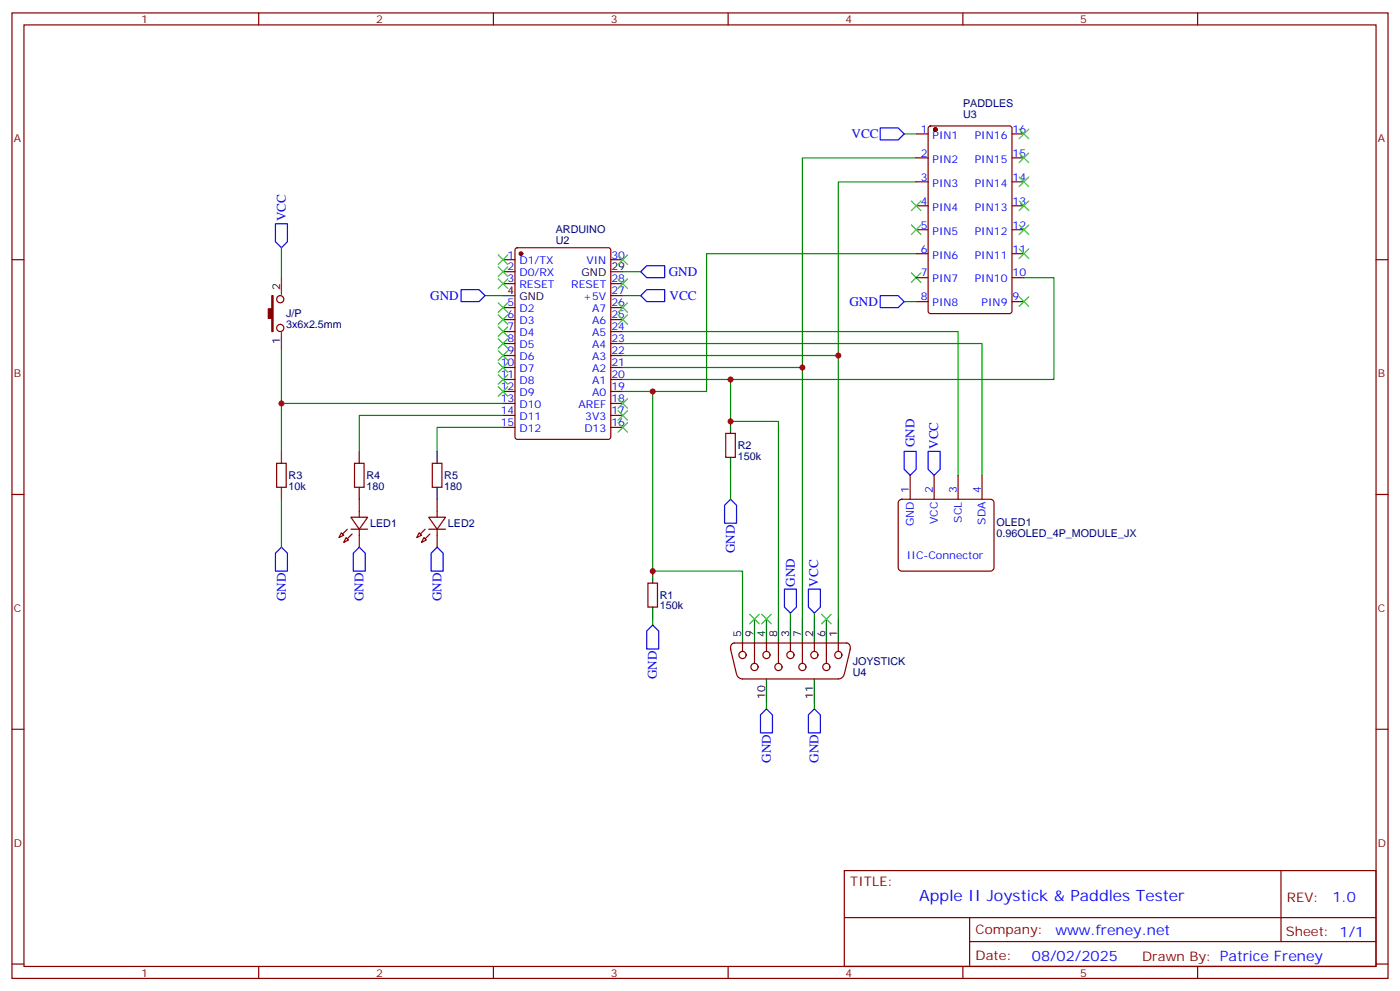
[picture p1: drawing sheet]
<svg xmlns="http://www.w3.org/2000/svg" width="412mm" height="292mm" viewBox="0 0 412 292" stroke-linecap="round" stroke-linejoin="round" font-family="sans-serif">
<g fill="none" stroke="#870000" stroke-width=".35">
<path d="M3.5 3.8h405.4v284.3h-405.4zM7.1 7.3h398.2v277.3h-398.2zM76.2 3.8v3.5M145.3 3.8v3.5M214.5 3.8v3.5M283.6 3.8v3.5M352.8 3.8v3.5M269.9 39.4h3.5M273.6 37.3l.5-.2h23.3l.6 .4 .1 54.2-.5 .6-23.5 .1-.6-.5-.1-54.1zM298.1 39.4h3.5M269.9 46.5h3.5M269.9 53.6h3.5"/>
<path d="M298.1 46.5h3.5M298.1 53.6h3.5M3.5 76.5h3.6M148.2 76.5h3.5M151.9 73.2l.5-.2h26.8l.7 .4v55.3l-.4 .6-27.1 .1-.7-.5v-55.2zM179.9 76.5h3.5M269.9 60.6h3.5M269.9 67.7h3.5M269.9 74.7h3.5M298.1 60.6h3.5M298.1 67.7h3.5M298.1 74.7h3.5"/>
<path d="M405.3 76.5h3.6M148.2 80h3.5M148.2 83.5h3.5M148.2 90.6h3.5M148.2 94.1h3.5M148.2 97.6h3.5M179.9 83.5h3.5M179.9 90.6h3.5M179.9 94.1h3.5M179.9 97.6h3.5M179.9 87.1h3.5M269.9 81.8h3.5"/>
<path d="M269.9 88.8h3.5M298.1 81.8h3.5M298.1 88.8h3.5M148.2 101.2h3.5M148.2 104.7h3.5M148.2 108.2h3.5M148.2 111.8h3.5M148.2 115.3h3.5M148.2 118.8h3.5M179.9 101.2h3.5M179.9 104.7h3.5M179.9 108.2h3.5"/>
<path d="M179.9 111.8h3.5M179.9 115.3h3.5M179.9 118.8h3.5M81.5 136.5h2.8v7h-2.8zM104.4 136.5h2.8v7h-2.8zM127.4 136.5h2.8v7h-2.8zM148.2 122.3h3.5M148.2 125.9h3.5M179.9 122.3h3.5M179.9 125.9h3.5M213.8 127.6h2.8v7.1h-2.8zM268.1 140v7"/>
<path d="M275.2 140v7M282.2 140v7M289.3 140v7M3.5 145.6h3.6M100.5 156.9l.7 .7-1.4 .7zM102 158.3l.7 .7-1.5 .7zM103.4 152.3h4.9l-2.5 3.6zM103.4 155.9h4.9M105.8 147v5.3M105.8 155.9v5.2M123.5 156.9l.7 .7-1.4 .7zM124.9 158.3l.7 .7-1.4 .7z"/>
<path d="M126.3 152.3h4.9l-2.4 3.6zM126.3 155.9h4.9M128.8 147v5.3M128.8 155.9v5.2M264.8 147.5l.8-.5h26.1l.7 .2 .4 .9v19l-.2 .7-.9 .4h-26.1l-.6-.2-.4-.9v-19zM405.3 145.6h3.6M190.9 171.7h2.8v7.1h-2.8zM215.2 191.1l1.8 7.4M216.3 189.4h33.1M216.4 189.4a1.4 1.4 0 0 0-1.1 1.9M217 198.6a1.76 1.76 0 0 0 1.7 1.4h28.2a1.77 1.77 0 0 0 1.7-1.3M218.7 189.4v2.4"/>
<path d="M222.2 189.4v6M225.8 189.4v2.4M229.3 189.4v6M232.8 189.4v2.4M236.4 189.4v6M239.9 189.4v2.4M243.4 189.4v6M246.9 189.4v2.4M249.3 189.4a1.31 1.31 0 0 1 1.1 1.9M250.5 191.1l-1.8 7.4M3.5 214.8h3.6M405.3 214.8h3.6"/>
<path d="M248.7 256.4h156.6v28.2h-156.6zM377.3 256.4v20.9M248.7 270.2h156.5M285.6 277.3h119.6M285.6 270.2v14.2M3.5 283.9h3.6M76.2 284.6v3.5M145.3 284.6v3.5M214.5 284.6v3.5M283.6 284.6v3.5M352.8 284.6v3.5M405.3 283.9h3.6"/>
<circle cx="82.6" cy="88.1" r="1.06"/>
<circle cx="82.6" cy="96.6" r="1.06"/>
<circle cx="218.7" cy="192.9" r="1.06"/>
<circle cx="222.2" cy="196.4" r="1.06"/>
<circle cx="225.8" cy="192.9" r="1.06"/>
<circle cx="229.3" cy="196.4" r="1.06"/>
<circle cx="232.8" cy="192.9" r="1.06"/>
<circle cx="236.4" cy="196.4" r="1.06"/>
<circle cx="239.9" cy="192.9" r="1.06"/>
<circle cx="243.4" cy="196.4" r="1.06"/>
<circle cx="246.9" cy="192.9" r="1.06"/>
</g>
<g fill="none" stroke="#3c3" stroke-width=".35">
<path d="M300.2 38l2.8 2.9M303 38l-2.8 2.9M268.5 59.2l2.8 2.8M271.3 59.2l-2.8 2.8M300.2 45.1l2.8 2.8M300.2 52.1l2.8 2.9M300.2 59.2l2.8 2.8M303 45.1l-2.8 2.8M303 52.1l-2.8 2.9M303 59.2l-2.8 2.8M146.8 75.1l2.8 2.8M146.8 78.6l2.8 2.8"/>
<path d="M149.6 75.1l-2.8 2.8M149.6 78.6l-2.8 2.8M182 75.1l2.9 2.8M184.9 75.1l-2.9 2.8M268.5 66.3l2.8 2.8M271.3 66.3l-2.8 2.8M300.2 66.3l2.8 2.8M300.2 73.3l2.8 2.8M303 66.3l-2.8 2.8M303 73.3l-2.8 2.8M146.8 89.2l2.8 2.8M146.8 92.7l2.8 2.8"/>
<path d="M146.8 96.2l2.8 2.9M146.8 99.8l2.8 2.8M146.8 82.1l2.8 2.8M149.6 89.2l-2.8 2.8M149.6 92.7l-2.8 2.8M149.6 96.2l-2.8 2.9M149.6 99.8l-2.8 2.8M149.6 82.1l-2.8 2.8M182 92.7l2.9 2.8M182 89.2l2.9 2.8M182 82.1l2.9 2.8M184.9 92.7l-2.9 2.8"/>
<path d="M184.9 89.2l-2.9 2.8M184.9 82.1l-2.9 2.8M268.5 80.4l2.8 2.8M271.3 80.4l-2.8 2.8M300.2 87.4l2.8 2.8M303 87.4l-2.8 2.8M146.8 103.3l2.8 2.8M146.8 106.8l2.8 2.8M146.8 110.3l2.8 2.9M146.8 113.9l2.8 2.8M149.6 103.3l-2.8 2.8M149.6 106.8l-2.8 2.8"/>
<path d="M149.6 110.3l-2.8 2.9M149.6 113.9l-2.8 2.8M182 117.4l2.9 2.8M184.9 117.4l-2.9 2.8M182 124.5l2.9 2.8M182 120.9l2.9 2.9M184.9 124.5l-2.9 2.8M184.9 120.9l-2.9 2.9M220.8 180.9l2.9 2.8M223.7 180.9l-2.9 2.8M224.4 180.9l2.8 2.8M227.2 180.9l-2.8 2.8"/>
<path d="M242 180.9l2.8 2.8M244.8 180.9l-2.8 2.8"/>
</g>
<g fill="none" stroke="#008700" stroke-width=".35">
<path d="M266.3 39.4h3.6M269.9 46.5h-33.5v135.8M269.9 53.6h-23v51.1M82.9 73v8.8M269.9 74.7h-61.8v40.6h-24.7M142.9 87.1h5.3M183.4 97.6h98.8v42.4M183.4 80h5.3M183.4 87.1h5.3M266.3 88.8h3.6M301.6 81.8h8.8v30h-127M82.9 102.9v15.9h65.3"/>
<path d="M82.9 118.8v14.1M183.4 101.2h105.9v38.8M183.4 104.7h63.5v77.6M183.4 108.2h53M192.3 115.3v52.9h26.4v14.1M215.2 111.8v12.3h14.1v58.2M148.2 125.9h-19.4v7M148.2 122.3h-42.4v10.6M215.2 138.2v8.8M82.9 147v14.1M192.3 182.3v1.8M232.8 180.6v1.7"/>
<path d="M239.9 180.6v1.7M225.8 207v1.8M239.9 207v1.8"/>
</g>
<g fill="#870000" stroke="#870000" stroke-width=".35">
<path d="M102.3 155.9l-1.4 1.4z"/>
<path d="M103.7 157.3l-1.4 1.4z"/>
<path d="M123.8 157.3l1.4-1.4z"/>
<path d="M126.6 157.3l-1.4 1.4z"/>
<path d="M80.1 87.1h.3v10.5h-.3v-3.8h-1.1v-2.9h1.1z"/>
<circle cx="153.5" cy="74.7" r=".53"/>
<circle cx="275.5" cy="38.1" r=".53"/>
</g>
<g fill="none" stroke="#000" stroke-width=".35">
<path d="M82.9 81.8v4.9M82.9 98v4.9M148.2 87.1h3.5M179.9 80h3.5M82.9 132.9v3.6M105.8 132.9v3.6M128.8 132.9v3.6M215.2 124.1v3.5M215.2 134.7v3.5M82.9 143.5v3.5M105.8 143.5v3.5M128.8 143.5v3.5"/>
<path d="M192.3 168.2v3.5M192.3 178.8v3.5M218.7 182.3v7.1M222.2 182.3v7.1M225.8 182.3v7.1M225.8 200v7M229.3 182.3v7.1M232.8 182.3v7.1M236.4 182.3v7.1M239.9 182.3v7.1M239.9 200v7M243.4 182.3v7.1"/>
<path d="M246.9 182.3v7.1"/>
</g>
<g fill="none" stroke="#00f" stroke-width=".35">
<path d="M259.3 37.7h5.3l1.7 1.7-1.7 1.8h-5.3zM81.1 65.9h3.6v5.3l-1.8 1.8-1.8-1.8zM135.8 85.3h5.3l1.8 1.8-1.8 1.7h-5.3zM188.7 80l1.8-1.8h5.3v3.6h-5.3zM188.7 87.1l1.8-1.8h5.3v3.5h-5.3zM259.3 87.1h5.3l1.7 1.7-1.7 1.8h-5.3zM266.3 132.9h3.6v5.3l-1.8 1.8-1.8-1.8zM273.4 132.9h3.5v5.3l-1.7 1.8-1.8-1.8zM215.2 147l1.8 1.8v5.3h-3.6v-5.3zM82.9 161.1l1.8 1.8v5.3h-3.6v-5.3zM105.8 161.1l1.8 1.8v5.3h-3.5v-5.3zM128.8 161.1l1.7 1.8v5.3h-3.5v-5.3z"/>
<path d="M231.1 173.5h3.5v5.3l-1.8 1.8-1.7-1.8zM238.1 173.5h3.6v5.3l-1.8 1.8-1.8-1.8zM192.3 184.1l1.7 1.7v5.3h-3.5v-5.3zM225.8 208.8l1.7 1.7v5.3h-3.5v-5.3zM239.9 208.8l1.8 1.7v5.3h-3.6v-5.3z"/>
</g>
<g fill="#c00">
<circle cx="82.9" cy="118.8" r=".88"/>
<circle cx="192.3" cy="115.3" r=".88"/>
<circle cx="215.2" cy="111.8" r=".88"/>
<circle cx="192.3" cy="168.2" r=".88"/>
<circle cx="215.2" cy="124.1" r=".88"/>
<circle cx="236.4" cy="108.2" r=".88"/>
<circle cx="246.9" cy="104.7" r=".88"/>
</g>
<text font-size="4.6" fill="#00f" x="270.8" y="265.4">Apple II Joystick &amp; Paddles Tester</text>
<g font-size="4.2" fill="#00f">
<text x="392.5" y="265.7">1.0</text>
<text x="310.9" y="275.2">w w</text>
<text x="314.3" y="275.2">w .freney.net</text>
<text x="304" y="283">08/02/2025</text>
</g>
<g font-size="3.9" fill="#00f">
<text x="250.8" y="40.8">VCC</text>
<text x="84.2" y="65.2" transform="rotate(-90 84.2 65.2)">VCC</text>
<text x="197" y="81.3">GND</text>
<text x="126.7" y="88.3">GND</text>
<text x="197.2" y="88.3">VCC</text>
<text x="250.2" y="90.1">GND</text>
<text x="269.3" y="131.7" transform="rotate(-90 269.3 131.7)">GND</text>
<text x="276.3" y="132.2" transform="rotate(-90 276.3 132.2)">VCC</text>
<text x="216.5" y="162.9" transform="rotate(-90 216.5 162.9)">GND</text>
<text x="234.2" y="172.8" transform="rotate(-90 234.2 172.8)">GND</text>
<text x="241.1" y="172.8" transform="rotate(-90 241.1 172.8)">VCC</text>
<text x="84.2" y="177.1" transform="rotate(-90 84.2 177.1)">GND</text>
<text x="107.1" y="177.1" transform="rotate(-90 107.1 177.1)">GND</text>
<text x="130" y="177.1" transform="rotate(-90 130 177.1)">GND</text>
<text x="193.5" y="200" transform="rotate(-90 193.5 200)">GND</text>
<text x="227" y="224.7" transform="rotate(-90 227 224.7)">GND</text>
<text x="241.1" y="224.7" transform="rotate(-90 241.1 224.7)">GND</text>
</g>
<g font-size="3.9" fill="#800">
<text x="250.5" y="261">TITLE:</text>
<text x="379.1" y="265.7">REV:</text>
<text x="287.4" y="275.2">Company:</text>
<text x="378.7" y="275.8">Sheet: 1/1</text>
<text x="287.4" y="282.9">Date:</text>
<text x="336.4" y="282.9">Draw</text>
<text x="346.6" y="282.9">n By: Patrice Freney</text>
</g>
<g font-size="3.2" fill="#800">
<text x="41.6" y="6.8">1</text>
<text x="110.8" y="6.8">2</text>
<text x="179.9" y="6.8">3</text>
<text x="249.1" y="6.8">4</text>
<text x="318.2" y="6.8">5</text>
<text x="4.1" y="41.9">A</text>
<text x="405.9" y="41.9">A</text>
<text x="4.1" y="111.1">B</text>
<text x="405.9" y="111.1">B</text>
<text x="4.1" y="180.2">C</text>
<text x="405.9" y="180.2">C</text>
<text x="4.1" y="249.3">D</text>
<text x="405.9" y="249.3">D</text>
<text x="41.6" y="287.6">1</text>
<text x="110.8" y="287.6">2</text>
<text x="179.9" y="287.6">3</text>
<text x="249.1" y="287.6">4</text>
<text x="318.2" y="287.6">5</text>
</g>
<g font-size="3.2" fill="#000080">
<text x="283.7" y="34.7">U3</text>
<text x="283.7" y="31.5">PADDLES</text>
<text x="163.7" y="71.8">U2</text>
<text x="163.7" y="68.6">ARDUINO</text>
<text x="84.3" y="93.5">J/P</text>
<text x="84.3" y="96.6">3x6x2.5mm</text>
<text x="217.3" y="135.4">150k</text>
<text x="217.3" y="132.3">R2</text>
<text x="85" y="141.1">R3</text>
<text x="107.9" y="141.1">R4</text>
<text x="130.9" y="141.1">R5</text>
<text x="85" y="144.2">10k</text>
<text x="107.9" y="144.2">180</text>
<text x="130.9" y="144.2">180</text>
<text x="109" y="155.2">LED1</text>
<text x="131.9" y="155.2">LED2</text>
<text x="293.5" y="154.9">OLED1</text>
<text x="293.5" y="158.1">0.96OLED_4P_MODULE_JX</text>
<text x="194.4" y="179.5">150k</text>
<text x="194.4" y="176.4">R1</text>
<text x="251.2" y="195.8">JOYSTICK</text>
<text x="251.2" y="199">U4</text>
</g>
<g font-size="3.2" fill="#00f">
<text x="271.2" y="39.1">1</text>
<text x="274.7" y="40.9">PIN1</text>
<text x="287.1" y="40.9">PIN16</text>
<text x="298.3" y="39.1">16</text>
<text x="271.2" y="46.1">2</text>
<text x="274.7" y="47.9">PIN2</text>
<text x="287.1" y="47.9">PIN15</text>
<text x="298.3" y="46.1">15</text>
<text x="271.2" y="53.2">3</text>
<text x="298.3" y="53.2">14</text>
<text x="274.7" y="55">PIN3</text>
<text x="287.1" y="55">PIN14</text>
<text x="271.2" y="60.3">4</text>
<text x="274.7" y="62">PIN4</text>
<text x="287.1" y="62">PIN13</text>
<text x="298.3" y="60.3">13</text>
<text x="271.2" y="67.3">5</text>
<text x="274.7" y="69.1">PIN5</text>
<text x="287.1" y="69.1">PIN12</text>
<text x="298.3" y="67.3">12</text>
<text x="149.5" y="76.1">1</text>
<text x="153" y="77.9">D1/TX</text>
<text x="172.7" y="77.9">VIN</text>
<text x="180.1" y="76.1">30</text>
<text x="271.2" y="74.4">6</text>
<text x="274.7" y="76.1">PIN6</text>
<text x="287.1" y="76.1">PIN11</text>
<text x="298.3" y="74.4">11</text>
<text x="149.5" y="79.7">2</text>
<text x="149.5" y="83.2">3</text>
<text x="153" y="81.4">D0/RX</text>
<text x="180.1" y="83.2">28</text>
<text x="271.2" y="81.4">7</text>
<text x="274.7" y="83.2">PIN7</text>
<text x="287.1" y="83.2">PIN10</text>
<text x="298.3" y="81.4">10</text>
<text x="153" y="84.9">RESET</text>
<text x="168.3" y="84.9">RESET</text>
<text x="171.8" y="88.5">+5V</text>
<text x="180.1" y="86.7">27</text>
<text x="271.2" y="88.5">8</text>
<text x="298.3" y="88.5">9</text>
<text x="149.5" y="90.2">5</text>
<text x="149.5" y="93.8">6</text>
<text x="153" y="92">D2</text>
<text x="153" y="95.5">D3</text>
<text x="174.4" y="95.5">A6</text>
<text x="174.4" y="92">A7</text>
<text x="180.1" y="93.8">25</text>
<text x="180.1" y="90.2">26</text>
<text x="274.7" y="90.2">PIN8</text>
<text x="289.2" y="90.2">PIN9</text>
<text x="149.5" y="97.3">7</text>
<text x="149.5" y="100.8">8</text>
<text x="153" y="99.1">D4</text>
<text x="174.4" y="99.1">A5</text>
<text x="180.1" y="100.8">23</text>
<text x="180.1" y="97.3">24</text>
<text x="147.5" y="107.9">10</text>
<text x="149.5" y="104.4">9</text>
<text x="153" y="102.6">D5</text>
<text x="153" y="106.1">D6</text>
<text x="174.4" y="106.1">A3</text>
<text x="174.4" y="102.6">A4</text>
<text x="180.1" y="107.9">21</text>
<text x="180.1" y="104.4">22</text>
<text x="147.5" y="111.4">11</text>
<text x="153" y="109.6">D7</text>
<text x="153" y="113.2">D8</text>
<text x="174.4" y="113.2">A1</text>
<text x="174.4" y="109.6">A2</text>
<text x="180.1" y="111.4">20</text>
<text x="147.5" y="114.9">12</text>
<text x="147.5" y="118.5">13</text>
<text x="153" y="116.7">D9</text>
<text x="174.4" y="116.7">A0</text>
<text x="180.1" y="118.5">18</text>
<text x="180.1" y="114.9">19</text>
<text x="147.5" y="122">14</text>
<text x="147.5" y="125.5">15</text>
<text x="153" y="120.2">D10</text>
<text x="153" y="123.8">D11</text>
<text x="170.4" y="120.2">AREF</text>
<text x="172.4" y="123.8">3V3</text>
<text x="180.1" y="125.5">16</text>
<text x="180.1" y="122">17</text>
<text x="153" y="127.3">D12</text>
<text x="172.1" y="127.3">D13</text>
<text x="267.8" y="145.3" transform="rotate(-90 267.8 145.3)">1</text>
<text x="274.8" y="145.3" transform="rotate(-90 274.8 145.3)">2</text>
<text x="281.9" y="145.3" transform="rotate(-90 281.9 145.3)">3</text>
<text x="288.9" y="145.3" transform="rotate(-90 288.9 145.3)">4</text>
<text x="269.2" y="155" transform="rotate(-90 269.2 155)">GND</text>
<text x="276.2" y="154.3" transform="rotate(-90 276.2 154.3)">VCC</text>
<text x="283.3" y="153.9" transform="rotate(-90 283.3 153.9)">SCL</text>
<text x="290.3" y="154.5" transform="rotate(-90 290.3 154.5)">SDA</text>
<text x="267.2" y="164.6">IIC-Connector</text>
</g>
<g font-size="3.2">
<text x="171.3" y="81.4">GND</text>
<text x="180.1" y="79.7">29</text>
<text x="82.5" y="85.3" transform="rotate(-90 82.5 85.3)">2</text>
<text x="149.5" y="86.7">4</text>
<text x="153" y="88.5">GND</text>
<text x="82.5" y="101.4" transform="rotate(-90 82.5 101.4)">1</text>
<text x="218.4" y="187.6" transform="rotate(-90 218.4 187.6)">5</text>
<text x="221.9" y="187.6" transform="rotate(-90 221.9 187.6)">9</text>
<text x="225.4" y="187.6" transform="rotate(-90 225.4 187.6)">4</text>
<text x="229" y="187.6" transform="rotate(-90 229 187.6)">8</text>
<text x="232.5" y="187.6" transform="rotate(-90 232.5 187.6)">3</text>
<text x="236" y="187.6" transform="rotate(-90 236 187.6)">7</text>
<text x="239.5" y="187.6" transform="rotate(-90 239.5 187.6)">2</text>
<text x="243.1" y="187.6" transform="rotate(-90 243.1 187.6)">6</text>
<text x="246.6" y="187.6" transform="rotate(-90 246.6 187.6)">1</text>
<text x="225.4" y="205.8" transform="rotate(-90 225.4 205.8)">10</text>
<text x="239.5" y="205.8" transform="rotate(-90 239.5 205.8)">11</text>
</g>
</svg>
